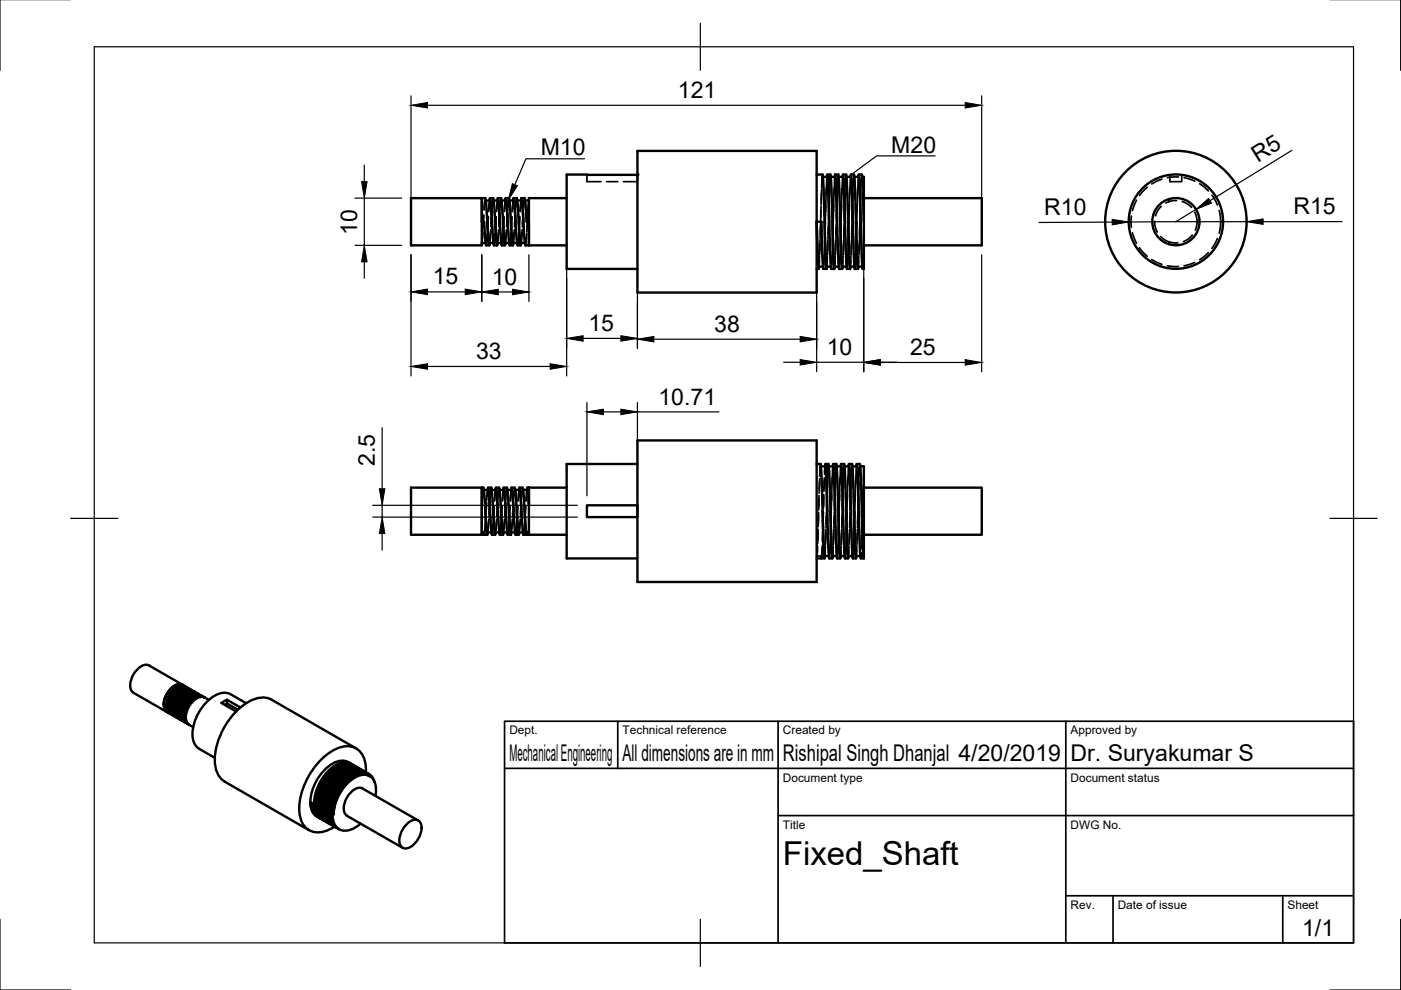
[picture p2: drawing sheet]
<svg xmlns="http://www.w3.org/2000/svg" width="297mm" height="210mm" viewBox="0 0 297 210" stroke-linecap="round" stroke-linejoin="round" font-family="sans-serif">
<!-- layer: Visible -->
<g fill="none" stroke="#000" stroke-width=".51">
<path d="M135.1 32h38v30h-38zM135.1 37h-15v20h15M173.1 37h1.3l.1 .2 .7 19.8 .1-.5M174.5 37.5h.9l.1 .3 .3 9.2M175.3 37.5l.1-.5 .7 19.6 .1 .4h.7M175.4 37h.7l.1 .6 .7 19.4 .1-.5M176.1 37.5h1M177 37.5l.1-.5 .7 19.4 .1 .6h.7M177.1 37.5l.4 9.5M177.1 37h.7v.7l.7 19.3 .1-.5M177.8 37.5h.9M178.6 37.5l.2-.5 .7 19.5 .1 .5h.6"/>
<path d="M178.7 37.5l.5 9.5M178.7 37h.7l.1 .5 .5 16.7 .2 2.8 .1-.5M179.5 37.5h.9l.1 .2 .3 9.3M180.3 37.5l.1-.5 .7 19.6 .1 .4h.7M180.4 37h.7l.1 .6 .7 19.4 .1-.5M181.1 37.5h1v.3l.4 9.2M182 37.5l.1-.5 .6 17.8 .2 2.1 .3 .1v-19.5h-.4M182.1 37h.7v.2l.4 9.8M87.1 42h15.1v10h-15.1zM102.2 51.5h.7M102.2 51.5v.3M103 42.5h.9l.1 .1 .3 4.4"/>
<path d="M103.3 47l.4 4.4 .9 .1M103.8 42.5l.1-.5 .7 9.8 .1 .2h.7M103.8 51.5l-.1 .5-.7-9.8-.1-.2h-.7v5h.4l.4 4.9 .1 .1h.6M103.9 42h.7l.1 .3 .7 9.7 .1-.5M104.7 42.5l.9 .1 .4 4.4M105 47l.3 4.5h1M105.5 42.5l.1-.5 .7 9.9 .1 .1h.7M105.6 42h.6l.1 .1 .8 9.9 .1-.5M106.3 42.5l1 .1 .4 4.4M106.6 47l.4 4.4 .9 .1M107.1 42.5l.1-.5 .8 9.8 .1 .2h.6M107.2 42h.7l.1 .2 .7 9.8 .1-.5"/>
<path d="M108 42.5l.9 .1 .4 4.4M108.3 47l.4 4.4 .9 .1M108.8 42.5l.1-.5 .7 9.7 .1 .3h.7M108.9 42h.7v.2l.8 9.8 .1-.5M109.7 42.5h.9v.1l.4 4.4M110 47l.3 4.4 .1 .1h.9M110.4 42.5l.2-.5 .8 10h8.7M110.6 42h.6l.1 .1 .3 4.8 .5 .1v5v-10h8M111.4 42.5h.7M112.1 42.3v.2M173.1 47h1.1l.3 9.8 .1 .2h.6M173.1 47l.4 9.3 .1 .2h.9"/>
<path d="M173.1 47l.5 10 .1-.5M173.1 57h.5M174.8 47l.4 9.3v.2h.9M176.5 47l.3 9.2 .1 .3h.9M178.2 47l.3 9.3 .1 .2h.9M179.8 47l.4 9.4 .9 .1M181.5 47l.3 9.3 .1 .2h.9M183.2 42h25v10h-25M135.1 93.4h38v30h-38zM135.1 98.4h-15v20h15M173.1 98.4h.9l.1 .5 .5 16.7 .2 2.8 .1-.5M174.1 98.9h.9v.2l.4 9.3"/>
<path d="M174.9 98.9l.1-.5 .8 20M175 98.4h.7v.6l.8 19.4 .1-.5M175.7 98.9l1 .1 .4 9.4M176.6 98.9l.1-.5 .8 20M176.7 98.4h.6l.1 .6 .7 19.4 .1-.5M177.4 98.9h.9l.1 .1 .3 9.4M178.2 98.9l.1-.5 .7 19.4 .2 .6h.6M178.3 98.4h.7l.1 .4 .7 19.6 .1-.5M179.1 98.9h.9l.1 .3 .3 9.2M179.9 98.9l.1-.5 .6 17.4 .2 2.6M180 98.4h.7v.5l.6 16.7 .2 2.8 .1-.5M180.7 98.9h1v.2l.4 9.3"/>
<path d="M181.6 98.9l.1-.5 .8 20M181.7 98.4h.6l.1 .8 .6 17.1 .2 2.1M182.4 98.9h.8v19M87.1 103.4h15.1v10h-15.1zM102.6 103.9l.9 .1 .4 4.4M102.9 108.4l.4 4.4 .9 .1M103.4 103.9l.1-.5 .7 9.7 .1 .3h.7M103.4 112.9l-.1 .5-.7-9.5-.1-.5h-.3v10h1.1M103.5 103.4h.7l.1 .4 .7 9.6 .1-.5M104.3 103.9h.9v.1l.4 4.4M104.6 108.4l.3 4.4 1 .1M105 103.9l.2-.5 .7 9.8 .1 .2h.6"/>
<path d="M105.2 103.4h.6l.1 .2 .7 9.8 .2-.5M105.9 103.9h.9l.1 .1 .3 4.4M106.2 108.4l.4 4.3v.2h.9M106.7 103.9l.1-.5 .7 9.7 .1 .3h.7M106.8 103.4h.7l.1 .2 .7 9.8 .1-.5M107.6 103.9l.9 .1 .4 4.4M107.9 108.4l.3 4.4 .1 .1h.9M108.4 103.9l.1-.5 .7 9.6 .1 .4h.7M108.5 103.4h.7v.1l.8 9.9 .1-.5M109.3 103.9l.9 .1 .4 4.4M109.6 108.4l.3 4.3 .1 .2h.8M110.2 103.4h.6l.1 .3 .5 8.1 .3 1.6h-.7l-.1-.3-.7-9.7-.2 .5"/>
<path d="M110.9 103.9h.9l.3 3.1M111.2 108.4l.4 4.3v.2h.5M111.7 112.9v.5h.4M111.7 103.9l.1-.5 .3 3.4v-3.4v10M111.8 103.4h8.3M112.1 113.4h8M124.4 107.1h10.7v2.5h-10.7zM173.1 118.4h1.7M174.4 108.4l.4 9.3v.2h.9M175.8 118.4h.7M176.1 108.4l.3 9.2 .1 .3h.9M177.5 118.4h.7"/>
<path d="M177.7 108.4l.4 9.2 .1 .3h.9M179.4 108.4l.4 9.4 .9 .1M180.8 118.4h.7M181.1 108.4l.3 9.4 1 .1M182.5 118.4h.7M182.7 108.4l.5 9.5M183.2 103.4h25v10h-25M183.2 117.9v.5M38.5 145.5l-.6 .1-.8 .4-1.1 1.5-.4 .9-.1 .9v.8l.3 .6M38.7 145.2l-7.1-4.1a2.55 2.55 0 0 0-2.9 1.3 4 4 0 0 0-.7 4.2l7.4 4.4M38.7 145.2l.2 .1M38.7 145.2a2.71 2.71 0 0 0-3.1 1.5 3.5 3.5 0 0 0-.4 4.1l.4 .2"/>
<path d="M38.7 145.2a2.27 2.27 0 0 0-2.6 .9l-.7 1-.5 1.2-.2 1.1 .2 .2a1.81 1.81 0 0 0 .8 1.5l.3 .2M39.2 145.5l-.4-.3h-.6l-.9 .4-1 .9-.6 1.1-.4 1-.1 1.2 .3 1 .8 .6M39.3 146h-.7l-.7 .5-1.2 1.5-.3 .9-.2 1 .1 .6 .3 .7M39.7 145.8l-.3-.2a2.46 2.46 0 0 0-2.8 1.5l-.5 1a2.85 2.85 0 0 0 .4 3.5l.3 .2M39.9 146l-.6-.4-1 .3-.9 .8-.9 1.3-.4 1.3-.1 1.1 .3 1 .8 .5M40.1 146.4l-.7 .1-.8 .5-1.1 1.5-.5 1.8 .4 1.3M40.1 153.7l.9 .5M40.5 146.2l-.3-.2a2.72 2.72 0 0 0-3 1.8l-.2 .4a3 3 0 0 0 .3 3.9l.3 .1M40.7 146.4l-.4-.3h-.5l-.9 .3-1 1.1-.6 1-.4 1.3-.1 1.2 .5 1 .5 .4M40.9 146.9h-.6l-.9 .5-1.1 1.4-.5 1.7 .1 1.1 .3 .5M41.3 146.7l-.3-.2a2.47 2.47 0 0 0-2.8 1.5l-.3 .5a3.1 3.1 0 0 0 .2 4l.3 .2M41.5 146.8l-.6-.2-1 .2-1 .9-.8 1.2-.5 1.4v1l.4 1 .6 .5"/>
<path d="M41.7 147.3l-.6 .1-.5 .2-.9 .8-.5 .8-.6 1.8 .1 1 .3 .5M42.1 147.1l-.3-.1a2.47 2.47 0 0 0-2.8 1.4l-.3 .6a3.1 3.1 0 0 0 .1 4l.4 .1M42.2 158.7l3.3 2M42.3 147.3l-.7-.3-.9 .2-.9 .7-.9 1.3-.5 1.4v1.1l.3 1 .7 .6M42.4 147.8h-.6l-.8 .5-.8 1-.5 .9-.3 1.7-.2 .1 .2 .1 .2 1.1 .5 .5M42.5 147.8l.9 .1M42.9 147.6l-.3-.2a2.48 2.48 0 0 0-2.8 1.5l-.4 .6a3.2 3.2 0 0 0 .1 3.8l.6 .4M43.1 147.8a1.78 1.78 0 0 0-2.5 .6l-1.1 1.7-.3 1.1v.8M43.4 147.9l.9 .5M43.4 147.9a2.55 2.55 0 0 0-2.9 1.3 4 4 0 0 0-.8 4.2l.4 .3M48.1 148.4l-1.1 .7 3.1 1.7M48.1 148.4v.8l-.5 .2"/>
<path d="M48.1 149.2l2.3 1.3M48.1 148.4l2.9 1.6M48.8 147.2a3.8 3.8 0 0 0-4 .8 10.1 10.1 0 0 0-3.9 8.5 2.97 2.97 0 0 0 1.3 2.2M48.9 147.2l3.3 1.9M57.6 148.4l17.9 10.3M57.6 148.4a5 5 0 0 0-5 .4 15.3 15.3 0 0 0-7 13.3 4.7 4.7 0 0 0 2 3.6l17.9 10.3M66 170.2l.3 1.1 .3 .8M67.2 173.1l.1 .1M67.5 173.3l-.7-.5-.6-.8-.4-1.9 .5 .2 .1 1.2 .4 1 .6 .7 .7 .4M70.5 172.8a2.85 2.85 0 0 0 3 3.3 5.4 5.4 0 0 0 3-1.5M73.2 161.9l-1.2 .2-1.6 .9-1.2 1.2-1.3 1.8-.7 1.9-.4 1.8 .1 1.5 .5 1.3M74 162.3l-1.3 .3-1.5 .8-1.5 1.5-.9 1.5-.8 2-.4 1.7 .1 1.5 .5 1.4"/>
<path d="M74.3 161.9a3.5 3.5 0 0 0-4.5 .5 10.1 10.1 0 0 0-3.9 8.5 2.97 2.97 0 0 0 1.3 2.2M74.5 162l-.5-.3-1.1-.1-1.8 .6-1 .8-1 1-1.3 2-1.1 2.8-.1 2.1 .1 .9 .4 .9 .6 .7 .6 .4M74.8 162.8l-1.5 .3-1.5 .9-1 1.1-1.1 1.5-1 2.2-.3 1.5 .1 1.8 .4 1.3M75.1 162.3l-.7-.4-.8-.1-.8 .2-1 .4-1.9 1.5-1.7 2.3-.9 2.4-.2 2.5 .2 1.2 .3 .7 .4 .5 .9 .6M75.3 162.5l-.6-.4-1-.1-.8 .2-1 .5-1.8 1.5-1.5 2.2-1 2.7-.2 2.2 .2 1.3 .4 .7 1.1 .9M75.6 163.2l-1.3 .3-1.6 .9-1.3 1.3-1 1.6-.8 1.8-.4 2.1v1.3l.5 1.4M75.9 162.8l-.8-.4-.9-.1-.8 .1-1.2 .6-1.7 1.6-1.6 2.4-.8 2.1-.3 2.4 .3 1.2 .4 .8 1.1 1.1M76.1 162.9l-.7-.4h-.7l-1.8 .5-1.7 1.3-1.2 1.5-.7 1.1-1 2.6-.1 2.3 .5 1.7 .4 .7 .8 .5M76.3 163.7l-1.3 .2-1.4 .9-1.3 1.3-1.1 1.5-.8 1.7-.4 1.9 .1 2 .4 1.1M76.7 163.2l-1.3-.5-1 .2-.8 .3-1 .6-1.2 1.1-1.5 2.1-1.1 2.8-.2 2.2 .5 1.8 .6 .7 .7 .5M76.9 167.2l11.8 6.8M76.9 163.4l-.7-.4-.9-.1-.8 .2-1 .5-1.7 1.4-1.5 2-1 2.5-.4 2.6 .2 1.1 .3 .8 .6 .7 .7 .4"/>
<path d="M76.9 167.2a2.55 2.55 0 0 0-2.9 1.3 4 4 0 0 0-.8 4.1l12.1 7.1M77.5 163.7l-.9-.4-.8-.1-1.8 .6-1.9 1.7-1.6 2.2-.9 2.6-.2 2.3 .3 1.2 .3 .6 1.2 1.1M77.6 163.7a5.1 5.1 0 0 0-2.6-5.3 6.9 6.9 0 0 0-6.6 2.4 15 15 0 0 0-4.8 12 3.9 3.9 0 0 0 5.4 3.4l1.9-.9M77.7 163.8l-.8-.4h-.8l-1.2 .3-.9 .5-1.5 1.4-1.7 2.5-.8 2.2-.3 2.5 .5 1.6 .6 .7 .7 .5M78.3 164.1l-1.2-.4h-1l-1 .4-1.9 1.5-1.7 2.2-.9 2.2-.3 1.2-.1 1.4 .3 1.8 .5 .7 .9 .7M78.4 164.6a3.7 3.7 0 0 0-4.6 1.1 10.1 10.1 0 0 0-3.1 6.9M79.4 165.9l-.4-1-.4-.5-1-.5-1.4 .1-1.7 .8-1.8 1.9-1.2 1.9-.9 2.7-.1 1.5 .2-.2M79.6 168.7a3.7 3.7 0 0 0-1.6-4.3 4.9 4.9 0 0 0-4.7 2.1 9.9 9.9 0 0 0-2.6 6.1M86 175a2.18 2.18 0 0 1 2.9-.9 2.99 2.99 0 0 1 0 3.4 3.9 3.9 0 0 1-2.9 2.4 1.66 1.66 0 0 1-1.3-2.4 5.5 5.5 0 0 1 1.3-2.5z"/>
<circle cx="249.3" cy="47" r="5"/>
<circle cx="249.3" cy="47" r="10"/>
<circle cx="249.3" cy="47" r="15"/>
</g>
<!-- layer: Hidden -->
<g fill="none" stroke="#000" stroke-width=".36">
<path d="M124.4 37.1v1.4h3M128.6 38.5h2.4M135.1 37.1v1.4h-2.9M174.4 37l-.2 2.8M174.4 37.5h.1M174.5 38.5l-.1-1-.2 1.4M174.6 39.7l.1 2.3M175.2 39.9l-.1 2.4M175.3 38.9l-.1 2.4M175.3 37.5l-.1 1.2M175.4 37.5l-.1 .2M176.1 37l-.2 2.8"/>
<path d="M176.1 37.5h.1M176.2 38.5l-.2-1-.1 1.4M176.3 39.7v2.4M176.9 39.9l-.1 2.4M176.9 38.9l-.1 2.4M177 37.5l-.1 1.2M177.1 37.5l-.1 .2M177.7 37l-.2 2.8M177.7 37.5h.1M177.9 38.5l-.2-1-.1 1.4M177.9 39.7l.1 2.4M178.5 39.9v2.4"/>
<path d="M178.6 38.9l-.1 2.4M178.6 37.5v1.2M178.7 37.5v.2M179.4 37l-.2 2.8M179.4 37.5h.1M179.5 38.5l-.1-1-.1 1.4M179.6 39.7l.1 2.3M180.2 39.9l-.1 2.4M180.3 38.9l-.2 2.4M180.3 37.5l-.1 1.2M180.4 37.5l-.1 .2M181.1 37l-.2 2.8"/>
<path d="M181.1 37.5h.1M181.2 38.5l-.1-1-.2 1.4M181.3 39.6v2.4M181.9 39.9l-.1 2.4M181.9 38.9l-.1 2.4M182 37.5l-.1 1.2M182.1 37.5l-.1 .2M182.7 37l-.2 2.8M182.7 37.5h.1M182.9 38.5l-.2-1-.1 1.4M182.9 39.7l.1 2.3M243.2 39.7l-1.6 1.7"/>
<path d="M246.4 38l-2.2 1M248.1 37.1v1.4h2.4v-1.4M249.9 37.5l-2.4 .2M251.1 37.7l2.2 .7M254.4 39l1.8 1.5M102.3 49.1l-.1 2.2M102.4 49.3l-.2 2.2M102.6 45.7l-.2 2.4M102.6 45.6l-.2 2.4M102.6 47l.2 2.9M102.9 42l-.3 2.5M102.9 42.5h.1"/>
<path d="M102.9 51.5h.2M103 43l-.1-.5-.3 1.9M103.1 44.1l.2 2.4M103.3 49.6l-.2 1.9-.2-.4M103.3 49.5l-.2 2.5M103.5 46.1l-.1 2.3M103.5 45.9l-.1 2.4M103.8 42.5l-.2 2.2M103.9 42.5l-.3 2.4M104 49.3l-.2 2.2M104.1 48.7l-.4 2.8M104.2 45.7l-.1 2.4"/>
<path d="M104.3 45.1l-.2 2.4M104.3 47l.2 2.9M104.6 42l-.3 2.5M104.6 42.5h.1M104.6 51.5h.1M104.7 43.4l-.2-.9-.1 1.4M104.8 44.6l.2 2.4M105 49.6l-.3 1.9-.1-.4M105 49.5l-.3 2.5M105.2 46.1l-.1 2.3M105.2 45.9l-.1 2.4M105.5 42.5l-.2 2.2"/>
<path d="M105.6 42.5l-.3 2.4M105.7 49.3l-.2 2.2M105.7 48.7l-.3 2.8M105.9 45.7l-.2 2.4M105.9 45.1l-.1 2.4M106 47l.2 2.9M106.2 42l-.3 2.5M106.2 42.5h.1M106.3 51.5h.1M106.4 43.4l-.2-.9-.2 1.4M106.5 44.6l.1 2.4M106.6 49.6l-.2 1.9-.1-.4"/>
<path d="M106.7 49.5l-.3 2.5M106.9 46.1l-.2 2.3M106.9 45.9l-.2 2.4M107.1 42.5l-.2 2.2M107.2 42.5l-.3 2.4M107.4 49.3l-.2 2.2M107.4 48.7l-.3 2.8M107.5 45.7l-.1 2.4M107.6 45.1l-.2 2.4M107.7 47l.1 2.9M107.9 42l-.3 2.5M107.9 42.5h.1"/>
<path d="M107.9 51.5h.2M108.1 43.4l-.2-.9-.2 1.4M108.2 44.6l.1 2.4M108.3 49.6l-.2 1.9-.2-.4M108.4 49.5l-.3 2.5M108.5 46.1l-.1 2.3M108.5 45.9l-.1 2.4M108.8 42.5l-.2 2.2M108.9 42.5l-.3 2.4M109 49.3l-.2 2.2M109.1 48.7l-.4 2.8M109.2 45.7l-.1 2.4"/>
<path d="M109.3 45.1l-.2 2.4M109.3 47l.2 2.9M109.6 42l-.3 2.5M109.6 42.5h.1M109.6 51.5h.1M109.7 43.4l-.1-.9-.3 1.4M109.8 44.6l.2 2.4M110 49.6l-.3 1.9-.1-.4M110 49.5l-.3 2.5M110.2 46.1l-.1 2.3M110.2 45.9l-.1 2.4M110.4 42.5l-.1 2.2"/>
<path d="M110.6 42.5l-.3 2.4M110.7 49.3l-.2 2.2M110.7 48.7l-.3 2.8M110.9 45.7l-.2 2.4M110.9 45.1l-.1 2.4M111 47l.1 2.2M111.2 42l-.2 2.5M111.2 42.5h.2M111.3 51.5h.1M111.4 43.4l-.2-.9-.2 1.4M111.5 44.6l.2 2.4M111.6 50.3l-.2 1.2-.2-1.1"/>
<path d="M111.7 49.5l-.3 2.5M111.8 46.8l-.1 2.3M111.9 45.9l-.2 2.4M112.1 43.2l-.2 2.4M112.1 42.5l-.2 2.2M173.7 55.3v1.2M173.8 54.4l-.2 2.1M173.9 51.7l-.1 2.4M173.9 50.8l-.1 2.4M173.9 48.1v2.4M174 47.3l-.1 2.3M174.1 44.6l-.1 2.3"/>
<path d="M174.1 43.7l-.1 2.4M174.2 47v2.2M174.2 41l-.1 2.4M174.2 40.1l-.1 2.4M174.2 50.3l.1 2.4M174.4 53.9l.1 2.4M174.5 56.5h.1M174.7 43.2l.1 2.4M174.8 54.2l-.2 2.8M174.8 53.2l-.1 2.4M174.8 46.8v.2M174.9 50.6l-.1 2.4"/>
<path d="M174.9 49.6l-.1 2.4M175 47.1l-.1 2.4M175 46.1l-.1 2.3M175.1 43.5l-.1 2.4M175.1 42.5l-.1 2.4M175.4 55.3l-.1 1.2M175.4 54.4l-.2 2.1M175.5 51.7v2.4M175.5 50.8v2.4M175.6 48.1v2.4M175.6 47.2v2.4M175.7 44.6l-.1 2.4"/>
<path d="M175.7 43.7v2.4M175.8 47l.1 2.2M175.8 41l-.1 2.4M175.9 40.1l-.1 2.4M175.9 50.3l.1 2.4M176 53.9l.2 2.4M176.1 56.5h.1M176.4 43.2v2.4M176.4 54.2l-.2 2.8M176.5 53.2l-.1 2.4M176.5 46.8v.2M176.6 50.6l-.1 2.4"/>
<path d="M176.6 49.6l-.1 2.4M176.7 47.1l-.1 2.4M176.7 46.1l-.1 2.3M176.7 43.5v2.4M176.8 42.5l-.1 2.3M177.1 55.3l-.1 1.2M177.1 54.4l-.2 2.1M177.2 51.7l-.1 2.4M177.2 50.8l-.1 2.4M177.3 48.1l-.1 2.4M177.3 47.2l-.1 2.4M177.4 44.6l-.1 2.3"/>
<path d="M177.4 43.7l-.1 2.4M177.5 47v2.2M177.5 41l-.1 2.4M177.5 40.1l-.1 2.4M177.6 50.3l.1 2.4M177.7 53.9l.1 2.4M177.8 56.5h.1M178 43.2l.1 2.4M178.1 54.2l-.2 2.8M178.1 53.2l-.1 2.4M178.1 46.8l.1 .2M178.2 50.6l-.1 2.4"/>
<path d="M178.2 49.6v2.4M178.3 47.1l-.1 2.4M178.4 46l-.1 2.4M178.4 43.5v2.4M178.5 42.5l-.1 2.3M178.7 55.3l-.1 1.2M178.8 54.4l-.2 2.1M178.9 51.7l-.1 2.4M178.9 50.8l-.1 2.4M178.9 48.1v2.4M179 47.2l-.1 2.4M179 44.6v2.3"/>
<path d="M179.1 43.7l-.1 2.4M179.2 47v2.2M179.2 41l-.1 2.4M179.2 40.1l-.1 2.4M179.2 50.3l.1 2.4M179.4 53.9l.1 2.4M179.5 56.5h.1M179.7 43.2l.1 2.4M179.8 54.2l-.2 2.8M179.8 53.2l-.1 2.4M179.8 46.8v.2M179.9 50.6l-.1 2.4"/>
<path d="M179.9 49.6l-.1 2.4M180 47.1l-.1 2.4M180 46.1l-.1 2.3M180.1 43.5l-.1 2.4M180.1 42.5l-.1 2.3M180.4 55.3l-.1 1.2M180.4 54.4l-.2 2.1M180.5 50.8v2.4M180.5 51.7l-.1 2.4M180.6 48.1v2.4M180.6 47.3v2.3M180.7 44.6v2.4"/>
<path d="M180.7 43.7v2.4M180.8 47l.1 2.2M180.8 41l-.1 2.4M180.9 40.1l-.1 2.4M180.9 50.3l.1 2.4M181 53.9l.2 2.4M181.1 56.5h.1M181.4 43.2v2.4M181.4 54.2l-.2 2.8M181.5 53.2l-.1 2.4M181.5 46.8v.2M181.5 50.6v2.4"/>
<path d="M181.6 49.6l-.1 2.4M181.7 47.1l-.1 2.4M181.7 46.1l-.1 2.3M181.7 43.5v2.4M181.8 42.5l-.1 2.4M182.1 55.3l-.1 1.2M182.1 54.4l-.2 2.1M182.2 51.7l-.1 2.4M182.2 50.8l-.1 2.4M182.3 48.1l-.1 2.4M182.3 47.3l-.1 2.3M182.4 44.6l-.1 2.3"/>
<path d="M182.4 43.7v2.4M182.5 47v2.4M182.5 41l-.1 2.4M182.5 40.1v2.4M182.6 50.6l.1 2.4M182.7 54.2l.2 2.3h-.1M183 43.2l.1 2.4M183.1 54.7l-.2 2.3M183.1 52.9l-.1 2.4M183.1 46.8l.1 .2M183.2 52.9l-.1 .6M239.9 45.8v2.4"/>
<path d="M240.1 49.4l.9 2.2M241 42.4l-.9 2.3M241.6 52.6l1.6 1.7M241.6 52.6l-.4 .3M244.2 55l2.1 1M244.8 46.9l.2 1.4 .4 .9M246.1 50.2l1 .7 .8 .4M246.2 43.7l-.7 .9-.5 1.2M247.5 56.3l2.4 .2M247.8 42.3l.1 .4M247.9 51.3l1.8 .2M247.9 51.3l-.1 .5"/>
<path d="M249.5 42.5l-1.3 .1-1 .4M250.6 42.7l1.3 .6 .7 .7M252.8 49.8a4.4 4.4 0 0 1-1.9 1.4M253.3 55.6l-2.3 .8M253.3 45l.4 1.1 .1 .9M253.8 47l-.4 1.8M253.8 47h.5M256.2 53.6l-1.9 1.5M257 41.4l1.1 2.1M258.1 50.6l-1.2 2.1M258.5 44.6l.3 2.4h.5M258.8 47l-.3 2.4"/>
<path d="M174 98.4l-.2 2.6M174 98.9h.1M174.1 99.8l-.1-.9-.2 1.4M174.9 98.9l-.1 1.2M175 98.9l-.2 1.7M175.6 98.4l-.1 2.8M175.6 98.9h.1M175.8 99.9l-.2-1-.1 1.4M176.6 98.9l-.1 1.2M176.7 98.9l-.1 .2M177.3 98.4l-.2 2.8M177.3 98.9h.1"/>
<path d="M177.4 99.9l-.1-1-.1 1.4M178.2 98.9v1.2M178.3 98.9v.2M179 98.4l-.2 2.8M179 98.9h.1M179.1 99.8l-.1-.9-.2 1.4M179.9 98.9l-.1 1.2M180 98.9l-.1 .2M180.7 98.4l-.3 2.8M180.7 98.9h.1M180.8 99.8l-.2-.9-.1 1.4M181.6 98.9l-.1 1.2"/>
<path d="M181.7 98.9l-.1 .2M182.3 98.4l-.2 2.8M182.3 98.9h.1M182.4 99.8l-.1-.9-.1 1.4M102.2 112.9h.4M102.3 104.8l-.1 2.2M102.5 103.4l-.3 2.5M102.5 103.9h.1M102.6 104.1l.2 2.4M102.8 107.7l.1 .7M103 110l-.4 3.4 .3-2.5M103.1 107.3l-.1 2.4"/>
<path d="M103.2 106.4l-.2 2.4M103.4 103.9l-.2 2.2M103.5 103.9l-.2 1.4M103.6 110.7l-.2 2.2M103.6 110l-.3 2.9M103.8 107.1l-.1 2.4M103.8 106.5l-.1 2.4M103.9 108.4l.2 2.8M104.1 103.4l-.2 2.5M104.1 103.9h.2M104.2 112.9h.1M104.3 104.8l-.2-.9-.2 1.4"/>
<path d="M104.4 106l.2 2.4M104.6 111l-.3 1.9-.1-.5M104.6 110.9l-.3 2.5M104.8 107.4l-.2 2.4M104.8 107.3l-.1 2.4M105 103.9l-.1 2.2M105.1 103.9l-.2 2.3M105.3 110.7l-.2 2.2M105.3 110l-.3 2.9M105.5 107.1l-.2 2.4M105.5 106.5l-.1 2.4M105.6 108.4l.1 2.8"/>
<path d="M105.8 103.4l-.3 2.5M105.8 103.9h.1M105.9 112.9h.1M106 104.8l-.2-.9-.2 1.4M106.1 106l.1 2.4M106.2 111l-.2 1.9-.1-.5M106.3 110.9l-.3 2.5M106.4 107.3l-.1 2.4M106.4 107.4l-.1 2.4M106.7 103.9l-.2 2.2M106.8 103.9l-.3 2.3M106.9 110.7l-.1 2.2"/>
<path d="M107 110l-.4 2.9M107.1 107.1l-.1 2.4M107.2 106.5l-.2 2.4M107.2 108.4l.2 2.8M107.5 103.4l-.3 2.5M107.5 103.9h.1M107.5 112.9h.2M107.7 104.8l-.2-.9-.2 1.4M107.7 106l.2 2.4M107.9 111l-.2 1.9-.2-.5M107.9 110.9l-.2 2.5M108.1 107.3l-.1 2.4"/>
<path d="M108.1 107.4l-.1 2.4M108.4 103.9l-.2 2.2M108.5 103.9l-.3 2.3M108.6 110.7l-.2 2.2M108.6 110l-.3 2.9M108.8 107.1l-.1 2.4M108.8 106.5l-.1 2.4M108.9 108.4l.2 2.8M109.2 103.4l-.3 2.5M109.2 103.9h.1M109.2 112.9h.1M109.3 104.8l-.2-.9-.2 1.4"/>
<path d="M109.4 106l.2 2.4M109.6 111l-.3 1.9-.1-.5M109.6 110.9l-.3 2.5M109.8 107.3l-.1 2.4M109.8 107.4l-.2 2.4M110 103.9l-.1 2.2M110.1 103.9l-.2 2.3M110.3 110.7l-.2 2.2M110.3 110.1l-.3 2.8M110.5 107.1l-.2 2.4M110.5 106.5l-.1 2.4M110.6 108.4l.1 2.8"/>
<path d="M110.8 103.4l-.3 2.5M110.8 103.9h.1M110.8 112.9h.2M111 104.8l-.2-.9-.2 1.4M111.1 106l.1 2.4M111.2 111l-.2 1.9-.1-.5M111.3 110.9l-.3 2.5M111.4 107.5l-.1 2.3M111.5 107.3l-.2 2.4M111.7 103.9l-.2 2.2M111.8 103.9l-.3 2.3M173.3 116.5l-.2 1.9"/>
<path d="M173.4 112.9v2.4M173.5 112.2l-.1 2.4M173.5 109.3v2.4M173.6 108.6l-.1 2.4M173.6 105.7v2.4M173.7 105l-.1 2.4M173.7 102.2v2.4M173.8 101.5l-.1 2.4M174.2 101v2.4M174.3 104.6v2.4M174.3 116.1l-.1 1.8M174.3 115.6l-.1 2.8v-.5h-1.1l.2-2.1"/>
<path d="M174.4 108.2v.2M174.5 112.5l-.1 2.4M174.5 112l-.1 2.4M174.6 108.9l-.1 2.4M174.6 108.5l-.1 2.3M174.6 105.4v2.4M174.7 104.9l-.1 2.4M174.8 101.8l-.1 2.4M174.8 101.3l-.1 2.4M175 116.7l-.1 1.2M175 115.8l-.2 2.1M175.1 113.1l-.1 2.4"/>
<path d="M175.1 112.2l-.1 2.4M175.2 109.5l-.1 2.4M175.2 108.6v2.4M175.3 106l-.1 2.3M175.3 105v2.4M175.4 102.4l-.1 2.3M175.4 108.4l.1 2.1M175.5 101.5l-.1 2.4M175.5 111.7l.1 2.4M175.6 115.3l.2 2.4M175.7 117.9h.1M175.8 101l.1 2.4"/>
<path d="M176 104.6v2.4M176 115.6l-.2 2.8M176 114.6l-.1 2.3M176.1 108.2v.2M176.1 112v2.4M176.2 111l-.1 2.4M176.2 108.5v2.3M176.3 107.4l-.1 2.4M176.3 104.9v2.4M176.4 103.9l-.1 2.3M176.4 101.3v2.4M176.5 100.3l-.1 2.4"/>
<path d="M176.6 116.7v1.2M176.7 115.8l-.2 2.1M176.8 113.1l-.1 2.4M176.8 112.2l-.1 2.4M176.9 109.5l-.1 2.4M176.9 108.6l-.1 2.4M177 105.9l-.1 2.4M177 105l-.1 2.4M177.1 108.4v2.1M177.1 102.4l-.1 2.3M177.1 101.5l-.1 2.4M177.2 111.7v2.4"/>
<path d="M177.3 115.3l.1 2.4M177.4 117.9h.1M177.5 101l.1 2.4M177.6 104.6l.1 2.4M177.7 115.6l-.2 2.8M177.7 114.5l-.1 2.4M177.7 108.2v.2M177.8 112l-.1 2.4M177.8 111v2.4M177.9 108.5l-.1 2.3M177.9 107.4v2.4M178 104.9l-.1 2.4"/>
<path d="M178 103.8v2.4M178.1 101.3l-.1 2.4M178.2 100.3l-.1 2.4M178.3 116.7l-.1 1.2M178.3 115.8l-.1 2.1M178.4 113.1v2.4M178.5 112.2l-.1 2.4M178.5 109.5v2.4M178.6 108.6l-.1 2.4M178.6 105.9v2.4M178.7 105l-.1 2.4M178.7 102.4v2.3"/>
<path d="M178.7 108.4l.1 2.1M178.8 101.5l-.1 2.4M178.8 111.7l.1 2.4M178.9 115.3l.2 2.4M179.1 117.9h.1M179.2 101l.1 2.4M179.3 104.6l.1 2.4M179.3 115.6l-.1 2.8M179.4 108.2v.2M179.4 114.5l-.1 2.4M179.5 112l-.1 2.4M179.5 111l-.1 2.4"/>
<path d="M179.6 108.5l-.1 2.3M179.6 107.4l-.1 2.4M179.7 104.9l-.1 2.4M179.7 103.8l-.1 2.4M179.8 101.3l-.1 2.4M179.8 100.3l-.1 2.4M180 116.7l-.1 1.2M180 115.8l-.2 2.1M180.1 113.1l-.1 2.4M180.1 112.2l-.1 2.4M180.2 109.5l-.1 2.4M180.2 108.6l-.1 2.4"/>
<path d="M180.3 106l-.1 2.3M180.3 105v2.4M180.4 102.4l-.1 2.3M180.4 108.4l.1 2.1M180.4 101.5v2.4M180.5 111.7l.1 2.4M180.6 115.3l.2 2.4M180.7 117.9h.1M180.8 101l.1 2.4M181 104.6v2.4M181 115.6l-.2 2.8M181 114.6l-.1 2.3"/>
<path d="M181.1 108.2v.2M181.1 112v2.4M181.2 111l-.1 2.4M181.2 108.5v2.3M181.3 107.4l-.1 2.4M181.3 104.9v2.4M181.4 103.9l-.1 2.3M181.4 101.3v2.4M181.5 100.3l-.1 2.4M181.7 116.7l-.1 1.2M181.7 115.8l-.2 2.1M181.8 113.1l-.1 2.4"/>
<path d="M181.8 112.2l-.1 2.4M181.9 109.5l-.1 2.4M181.9 108.6l-.1 2.4M182 105.9l-.1 2.4M182 105l-.1 2.4M182.1 102.4l-.1 2.3M182.1 108.4v2.7M182.1 101.5l-.1 2.4M182.2 112.3l.1 2.4M182.3 115.9l.2 2 .1-.3M182.4 117.9h.1M182.5 101l.1 2.4"/>
<path d="M182.6 104.6l.1 2.4M182.6 117.2l-.1 1.2M182.7 108.2v.2M182.7 114l-.1 2.4M182.8 113.6l-.1 2.4M182.8 110.4v2.4M182.9 110l-.1 2.4M182.9 106.8v2.4M182.9 106.4v2.4M183 103.3v2.4M183 102.9v2.3M183.2 100.7l-.1 1.4"/>
<path d="M183.2 100.3l-.1 1.4"/>
</g>
<!-- layer: Visible -->
<circle cx="135.1" cy="37" r=".25" fill="#000"/>
<!-- layer: Border -->
<path d="M0 -.1v15M297 -.1v15M20 9.9h267v190h-267zM148.5 4.9v10M15 109.9h10M282 109.9h10M0 194.9v15h15M148.5 194.9v10M297 194.9v15h-15" fill="none" stroke="#000" stroke-width=".25"/>
<!-- layer: TitleBlock -->
<path d="M107 152.9h180v47h-180zM131 152.9v10M165 152.9v47M226 152.9v47M107 162.9h180M165 172.9h122M226 189.9h61M236 189.9v10M272 189.9v10" fill="none" stroke="#000" stroke-width=".36"/>
<!-- layer: Dimensions -->
<g fill="none" stroke="#000" stroke-width=".25">
<path d="M77.2 35v3.5M87.1 20.3v29.7M90.6 22.3h114M208.1 20.3v29.7M273.9 31.9l-17.4 10.7M75.2 42h10M75.2 52h10M77.2 42v10M77.2 55.5v3.5M87.1 54v25.7M102.2 54v9.9M112.1 54v9.9"/>
<path d="M120.1 54v25.7M135.1 59v14.9M173.1 59v19.8M183.1 54v24.8M208.1 54v24.8M235.8 47.1l-15.5 .1M249.3 47h15M249.3 47l-10 .1M253.6 44.4l-4.3 2.6M284.5 47h-16.7M90.6 77.7h26M90.6 61.9h8"/>
<path d="M105.6 61.9h3M123.6 71.7h8M138.6 71.9h31.1M166.1 76.8h3.6M173.1 76.8h10M186.6 76.8h3.5M186.6 76.8h18M81 90.7v12.9M124.4 85.3v19.8M127.9 87.3h3.7M135.1 85.3v19.8M135.1 87.3h17.3"/>
<path d="M79 109.6h43.4M79 107.1h43.4M81 107.1v2.5M81 113.1v3.5"/>
</g>
<g fill="#000" stroke="#000" stroke-width=".21">
<path d="M76.7 38.5h1.1l-.6 3.5zM87.1 22.3l3.5-.6v1.2zM204.6 21.7l3.5 .6-3.5 .6zM77.2 52l.6 3.5h-1.1zM235.8 46.5l3.5 .6-3.5 .6zM253.6 44.4l2.6-2.3 .7 1zM264.3 47l3.5-.6v1.2zM87.1 77.7l3.5-.6v1.2zM87.1 61.9l3.5-.6v1.2zM98.6 61.3l3.6 .6-3.6 .6zM102.2 61.9l3.4-.6v1.2zM108.6 61.3l3.5 .6-3.5 .6z"/>
<path d="M116.6 77.1l3.5 .6-3.5 .6zM120.1 71.7l3.5-.5v1.1zM131.6 71.2l3.5 .5-3.5 .6zM135.1 71.9l3.5-.6v1.2zM169.7 76.2l3.4 .6-3.4 .6zM169.7 71.3l3.4 .6-3.4 .6zM183.1 76.8l3.5-.6v1.2zM183.1 76.8l3.5-.5v1.1zM204.6 76.3l3.5 .5-3.5 .6zM124.4 87.3l3.5-.5v1.1zM131.6 86.8l3.5 .5-3.5 .6zM81 109.6l.6 3.5h-1.2z"/>
<path d="M80.4 103.6h1.2l-.6 3.5z"/>
</g>
<!-- layer: Annotations -->
<path d="M123.9 33.7h-12.4l-2.3 5.5M198.3 33.1h-12.5l-5.4 4" fill="none" stroke="#000" stroke-width=".25"/>
<path d="M108.6 38.9l1.1 .5-1.9 3z" fill="#000" stroke="#000" stroke-width=".21"/>
<text font-size="7" x="166" y="183.4">Fixed_Shaft</text>
<g font-size="4.9">
<text x="143.7" y="20.8">121</text>
<text x="114.6" y="32.9">M10</text>
<text x="189" y="32.4">M20</text>
<text x="266.7" y="34.5" transform="rotate(-32 266.7 34.5)">R5</text>
<text x="221.4" y="45.6">R10</text>
<text x="274.2" y="45.4">R15</text>
<text x="75.7" y="49.9" transform="rotate(-90 75.7 49.9)">10</text>
<text x="91.8" y="60.3">15</text>
<text x="104.3" y="60.4">10</text>
<text x="124.8" y="70.2">15</text>
<text x="151.4" y="70.4">38</text>
<text x="100.9" y="76.2">33</text>
<text x="175.3" y="75.3">10</text>
<text x="193" y="75.3">25</text>
<text x="139.6" y="85.8">10.71</text>
<text x="79.5" y="98.8" transform="rotate(-90 79.5 98.8)">2.5</text>
<text x="108" y="161.4">Mechanical Engineering</text>
<text x="132" y="161.4">All dimensions are in mm</text>
<text x="166" y="161.4">Rishipal Singh Dhanjal 4/20/2019</text>
<text x="227" y="161.4">Dr. Suryakumar S</text>
<text x="276.1" y="198.6">1/1</text>
</g>
<g font-size="2.5">
<text x="108" y="155.7">Dept.</text>
<text x="132" y="155.7">Technical reference</text>
<text x="166" y="155.7">Created by</text>
<text x="227" y="155.7">Approved by</text>
<text x="166" y="165.7">Document type</text>
<text x="227" y="165.7">Document status</text>
<text x="166" y="175.7">Title</text>
<text x="227" y="175.7">DWG No.</text>
<text x="227" y="192.7">Rev.</text>
<text x="237" y="192.7">Date of issue</text>
<text x="273" y="192.7">Sheet</text>
</g>
</svg>
